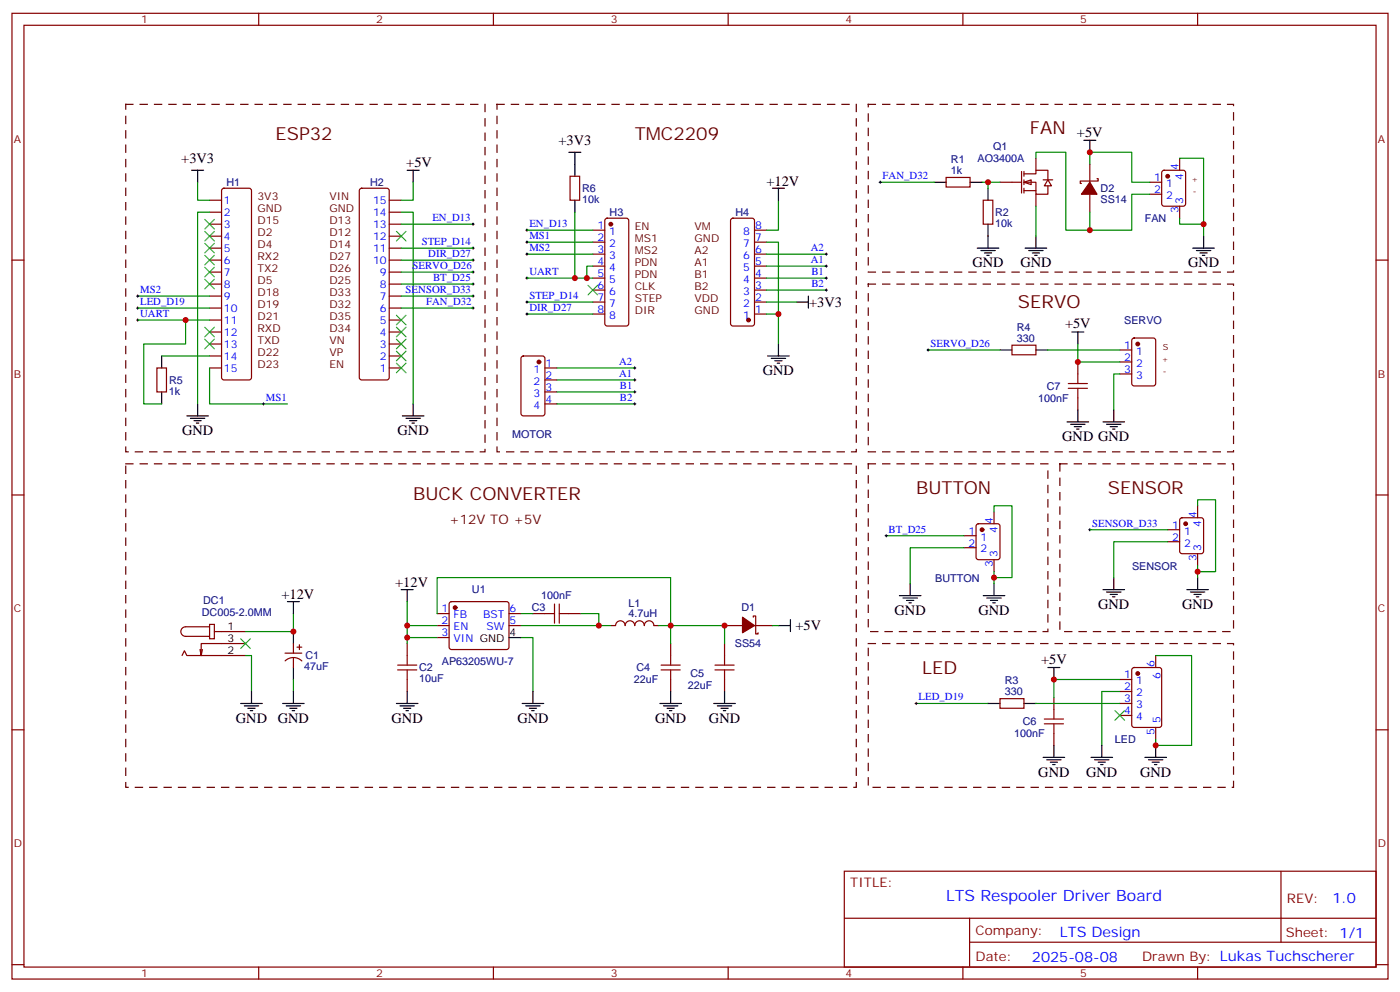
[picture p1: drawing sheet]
<svg xmlns="http://www.w3.org/2000/svg" width="412mm" height="292mm" viewBox="0 0 412 292" stroke-linecap="round" stroke-linejoin="round" font-family="sans-serif">
<g fill="none" stroke="#870000" stroke-width=".35">
<path d="M3.5 3.9h405.4v284.4h-405.4zM7.1 7.4h398.2v277.3h-398.2zM76.2 3.9v3.5M145.3 3.9v3.5M214.5 3.9v3.5M283.6 3.9v3.5M352.8 3.9v3.5M61.7 58.9h3.6M65.5 55.6l.5-.2h7.4l.5 .2 .2 .5v55.1l-.3 .5-.4 .2h-7.4l-.5-.3-.2-.4v-55.1zM106.1 55.6l.4-.2h7.4l.5 .2 .3 .5v55.1l-.3 .5-.5 .2h-7.4l-.5-.3-.2-.4v-55.1zM114.7 58.9h3.5M338.7 53.7h3.5"/>
<path d="M338.7 57.2h3.5M342.4 50.3l.5-.2h5.6l.7 .5v9.4l-.4 .7h-5.9l-.7-.4v-9.5zM347.5 46.6v3.5M3.5 76.6h3.6M61.7 76.6h3.6M61.7 73.1h3.6M61.7 69.5h3.6M61.7 66h3.6M61.7 62.5h3.6M114.7 76.6h3.5M114.7 73.1h3.5M114.7 69.5h3.5"/>
<path d="M114.7 66h3.5M114.7 62.5h3.5M174.6 67.8h3.6M174.6 71.3h3.6M174.6 74.8h3.6M174.6 78.4h3.6M178.4 64.4l.5-.2h5.6l.5 .2 .2 .5v30.4l-.2 .5-.5 .2h-5.6l-.5-.2-.2-.5v-30.4zM215.4 64.4l.5-.2h5.6l.5 .2 .2 .5v30.4l-.2 .5-.5 .2h-5.6l-.5-.2-.2-.5v-30.4zM222.2 67.8h3.6M222.2 71.3h3.6M222.2 74.8h3.6M222.2 78.4h3.6"/>
<path d="M347.5 60.7v3.5M405.3 76.6h3.6M61.7 97.8h3.6M61.7 94.2h3.6M61.7 90.7h3.6M61.7 87.2h3.6M61.7 83.6h3.6M61.7 80.1h3.6M114.7 97.8h3.5M114.7 94.2h3.5M114.7 90.7h3.5M114.7 87.2h3.5"/>
<path d="M114.7 83.6h3.5M114.7 80.1h3.5M174.6 81.9h3.6M174.6 85.4h3.6M174.6 88.9h3.6M174.6 92.5h3.6M222.2 81.9h3.6M222.2 85.4h3.6M222.2 88.9h3.6M222.2 92.5h3.6M333.6 99.7l.5-.2h5.6l.7 .4v13l-.4 .7h-5.9l-.7-.4v-13zM61.7 108.3h3.6"/>
<path d="M61.7 104.8h3.6M61.7 101.3h3.6M114.7 108.3h3.5M114.7 104.8h3.5M114.7 101.3h3.5M153.7 105l.5-.2h5.6l.7 .4v16.5l-.4 .7h-5.9l-.7-.4v-16.5zM160.5 108.3h3.5M160.5 111.9h3.5M160.5 115.4h3.5M160.5 118.9h3.5M329.8 103h3.6M329.8 106.6h3.6"/>
<path d="M329.8 110.1h3.6M3.5 145.7h3.6M284 157.7h3.5M287.7 154.4l.5-.2h5.7l.6 .4 .1 9.5-.5 .6-5.9 .1-.6-.5-.1-9.4zM292.8 150.7v3.5M344 156h3.5M344 159.5h3.5M347.7 152.6l.5-.2h5.6l.7 .5v9.4l-.4 .7h-5.9l-.7-.4v-9.5zM352.8 148.9v3.5M405.3 145.7h3.6M284 161.3h3.5M292.8 164.8v3.5"/>
<path d="M352.8 163v3.5M53.6 193l.7-1.4 .7 1.4h17.3M59.6 191.2l-.3 1.8M61.7 183.8h1.4v4.3h-1.4zM61.7 184.5h-7a1.41 1.41 0 0 0-1.4 1.4 1.41 1.41 0 0 0 1.4 1.5h7M63.1 185.9h9.2M72.3 189.5h-13v3.5l-.4-1.8M333.6 196.7l.5-.2h7.4l.6 .5 .1 16.5-.5 .6-7.6 .1-.7-.5v-16.5zM340.4 193v3.5M3.5 214.9h3.6M329.8 200.1h3.6M329.8 203.6h3.6"/>
<path d="M329.8 207.1h3.6M329.8 210.6h3.6M340.4 214.2v3.5M405.3 214.9h3.6M248.7 256.5h156.6v28.2h-156.6zM377.3 256.5v20.9M248.7 270.4h156.5M285.6 277.4h119.6M285.6 270.4v14.1M3.5 284h3.6M76.2 284.7v3.6M145.3 284.7v3.6"/>
<path d="M214.5 284.7v3.6M283.6 284.7v3.6M352.8 284.7v3.6M405.3 284h3.6"/>
</g>
<g fill="#870000" stroke="#870000" stroke-width=".35">
<circle cx="179.9" cy="66" r=".53"/>
<circle cx="220.5" cy="94.2" r=".53"/>
<circle cx="158.7" cy="106.6" r=".53"/>
<circle cx="335.1" cy="101.3" r=".53"/>
<circle cx="289.3" cy="156" r=".53"/>
<circle cx="349.2" cy="154.2" r=".53"/>
<circle cx="344" cy="51.9" r=".53"/>
<circle cx="335.1" cy="198.3" r=".53"/>
</g>
<g fill="#fff" stroke="#870000" stroke-width=".35">
<path d="M301.6 53.7l2.1-.7v1.4z"/>
<path d="M308.7 53l1 1.7h-2.1z"/>
</g>
<g fill="none" stroke="#870000" stroke-width=".35">
<path d="M167.9 51.9h2.8v7h-2.8zM278.7 52.2h7.1v2.9h-7.1zM289.6 58.9h2.9v7.1h-2.9zM294.6 53.7h6.3M300.9 50.5v6.3M301.6 51.2h3.6v-1.1h3.5v2.9M301.6 53.7h3.6v3.5h3.5v-2.5M301.6 56.1h3.6M301.6 50.5v1.4M301.6 53v1.4M301.6 55.4v1.4M305.2 46.6v3.5"/>
<path d="M305.2 57.2v3.5M307.3 53h2.8M321 48.4v5.3M321 57.2v5.3M323.1 52.6h.4v.7h-5.3v.7h.4M46.2 108.3h2.8v7.1h-2.8zM298.1 101.6h7.1v2.9h-7.1zM317.5 106.6v3.5M317.5 117.2v3.5M132.5 177.3l.5-.2h16.2l.5 .2 .2 .5v12.7l-.2 .5-.5 .2h-16.2l-.5-.2-.2-.5v-12.7zM84 192.3h4.9M84 194.6a3.5 3.5 0 0 1 4.9 0"/>
<path d="M86.4 189.5v2.8M86.4 193.7v2.8M87.5 190.5h1.4M88.2 189.8v1.4M119.9 189.5v3.5M128.8 184.2h3.5M128.8 180.7h3.5M128.8 187.7h3.5M149.9 184.2h3.6M149.9 180.7h3.6M157 180.7h3.5M167.6 180.7h3.5"/>
<path d="M179.9 184.2h1.4a1.41 1.41 0 0 1 1.4-1.4 1.41 1.41 0 0 1 1.4 1.4 1.41 1.41 0 0 1 1.5-1.4 1.41 1.41 0 0 1 1.4 1.4 1.41 1.41 0 0 1 1.4-1.4 1.41 1.41 0 0 1 1.4 1.4 1.41 1.41 0 0 1 1.4-1.4 1.41 1.41 0 0 1 1.4 1.4h1.4M197.6 189.5v3.5M213.4 184.2h5.3M213.4 189.5v3.5M221.9 181.7v-.3h.7v5.3h.7v-.4M222.2 184.2h5.3M119.9 200.1v3.5M197.6 200.1v3.5M213.4 200.1v3.5M294.6 205.7h7v2.8h-7zM310.4 205.4v3.5M310.4 215.9v3.6"/>
</g>
<g fill="#870000" stroke="#870000" stroke-width=".35">
<path d="M321 53.7l2.1 3.5h-4.5z"/>
<path d="M218.7 181.7l3.5 2.5-3.5 2.1z"/>
<circle cx="134.1" cy="178.9" r=".53"/>
</g>
<g fill="none" stroke="#a10000" stroke-width=".35">
<path d="M314.7 112.9h5.6M314.7 114.3h5.6M317.5 110.1v2.8M317.5 114.3v2.9M163.3 177.8v5.7M164.7 177.8v5.7M117.1 195.8h5.7M117.1 197.2h5.7M119.9 193v2.8M119.9 197.2v2.9M160.5 180.7h2.8M164.7 180.7h2.9"/>
<path d="M194.7 195.8h5.7M194.7 197.2h5.7M197.6 193v2.8M197.6 197.2v2.9M210.6 195.8h5.7M210.6 197.2h5.7M213.4 193v2.8M213.4 197.2v2.9M307.6 211.7h5.7M307.6 213.1h5.7M310.4 208.9v2.8M310.4 213.1v2.8"/>
</g>
<g fill="none" stroke="#000" stroke-width=".35">
<path d="M56.4 50.1h3.6M58.2 50.1v3.6M119.9 50.1h3.6M121.7 50.1v3.6M167.6 44.8h3.5M169.3 44.8v7.1M169.3 58.9v3.6M227.5 55.4h3.6M229.3 55.4v3.5M275.2 53.7h3.5M285.8 53.7h3.5M291 55.4v3.5"/>
<path d="M319.3 41.3h3.5M321 41.3v3.5M287.9 73.1h6.3M288.9 73.8h4.3M290 74.5h2.1M290.7 75.2h.7M291 66v7.1M302 73.1h6.3M303 73.8h4.3M304.1 74.5h2.1M304.8 75.2h.7M305.2 69.5v3.6"/>
<path d="M351.4 73.1h6.3M352.4 73.8h4.3M353.5 74.5h2.1M354.2 75.2h.7M354.5 69.5v3.6M234.6 88.9h3.5M238.1 87.2v3.5M315.7 97.8h3.6M317.5 97.8v3.5M47.6 104.8v3.5M47.6 115.4v3.5M58.2 118.9v3.5"/>
<path d="M121.7 118.9v3.5M226.1 104.8h6.4M227.2 105.5h4.2M228.2 106.2h2.2M229 106.9h.7M229.3 101.3v3.5M294.6 103h3.5M305.2 103h3.5M55 122.4h6.4M56.1 123.2h4.2M57.1 123.9h2.2M57.9 124.6h.7"/>
<path d="M118.5 122.4h6.4M119.6 123.2h4.2M120.6 123.9h2.2M121.4 124.6h.7M314.3 124.2h6.4M315.4 124.9h4.2M316.4 125.6h2.2M317.1 126.3h.8M317.5 120.7v3.5M324.9 124.2h6.4M326 124.9h4.2M327 125.6h2.1"/>
<path d="M327.7 126.3h.7M328.1 120.7v3.5M84.7 177.1h3.5M86.4 177.1v3.6M118.2 173.6h3.5M119.9 173.6v3.5M264.9 175.4h6.4M266 176.1h4.2M267.1 176.8h2.1M267.8 177.5h.7M268.1 171.8v3.6M289.6 175.4h6.4"/>
<path d="M290.7 176.1h4.2M291.7 176.8h2.2M292.5 177.5h.7M292.8 171.8v3.6M324.9 173.6h6.4M326 174.3h4.2M327 175h2.1M327.7 175.7h.7M328.1 170.1v3.5M349.6 173.6h6.4M350.7 174.3h4.2M351.7 175h2.1"/>
<path d="M352.4 175.7h.7M352.8 170.1v3.5M86.4 185.9v3.6M86.4 196.5v3.6M149.9 187.7h3.6M229.3 184.2h3.5M232.8 182.4v3.5M308.7 196.5h3.5M310.4 196.5v3.6M70.9 207.1h6.4M72 207.8h4.2M73 208.5h2.1"/>
<path d="M73.7 209.2h.7M74.1 203.6v3.5M83.3 207.1h6.3M84.3 207.8h4.2M85.4 208.5h2.1M86.1 209.2h.7M86.4 203.6v3.5M116.8 207.1h6.3M117.8 207.8h4.3M118.9 208.5h2.1M119.6 209.2h.7M119.9 203.6v3.5"/>
<path d="M153.8 207.1h6.4M154.9 207.8h4.2M155.9 208.5h2.1M156.6 209.2h.7M157 203.6v3.5M194.4 207.1h6.3M195.4 207.8h4.3M196.5 208.5h2.1M197.2 209.2h.7M197.6 203.6v3.5M210.3 207.1h6.3M211.3 207.8h4.2"/>
<path d="M212.4 208.5h2.1M213.1 209.2h.7M213.4 203.6v3.5M291 207.1h3.6M301.6 207.1h3.6M310.4 219.5v3.5M324.6 219.5v3.5M340.4 219.5v3.5M307.3 223h6.3M308.3 223.7h4.3M309.4 224.4h2.1M310.1 225.1h.7"/>
<path d="M321.4 223h6.3M322.4 223.7h4.3M323.5 224.4h2.1M324.2 225.1h.7M337.3 223h6.3M338.3 223.7h4.2M339.4 224.4h2.1M340.1 225.1h.7"/>
</g>
<g fill="none" stroke="#008700" stroke-width=".35">
<path d="M58.2 53.7v5.2h3.5M121.7 53.7v5.2h-3.5M229.3 58.9v8.9h-3.5M259.3 53.7h15.9M289.3 53.7h1.7M294.6 53.7h-3.6v1.7M305.2 46.6v-1.8h8.8v23h7M321 48.4v-3.6h12.4v8.9h5.3M338.7 57.2h-5.3v10.6h-12.4v-5.3M347.5 46.6h7v22.9M61.7 62.5h-3.5v56.4M118.2 62.5h3.5v56.4"/>
<path d="M118.2 66h21.1M118.2 73.1h21.1M118.2 76.6h21.1M155.2 74.8h19.4M155.2 67.8h19.4M155.2 71.3h19.4M169.3 62.5v19.4M174.6 78.4h-1.7v3.5M225.8 71.3h3.5v30M225.8 74.8h17.6M225.8 78.4h17.6M305.2 60.7v8.8"/>
<path d="M347.5 64.2v1.8h7M40.6 94.2h21.1M40.6 90.7h21.1M40.6 87.2h21.1M54.7 94.2v7.1h-12.4v17.6h5.3M118.2 90.7h21.1M118.2 83.6h21.1M118.2 87.2h21.1M118.2 80.1h21.1M155.2 92.5h19.4M155.2 88.9h19.4M155.2 81.9h19.4"/>
<path d="M225.8 92.5h3.5M225.8 88.9h8.8M225.8 81.9h17.6M225.8 85.4h17.6M47.6 104.8h14.1M61.7 108.3v10.6h23M164 108.3h23M164 111.9h23M164 115.4h23M164 118.9h23M273.4 103h21.2M308.7 103h21.1"/>
<path d="M317.5 101.3v5.3h12.3M329.8 110.1h-1.7v10.6M261.1 157.7h22.9M292.8 150.7v-1.8h5.3v21.2h-5.3M321 156h23M344 159.5h-15.9v10.6M352.8 148.9v-1.8h5.3v21.2h-5.3M119.9 177.1v7.1M284 161.3h-15.9v10.5M292.8 168.3v3.5M352.8 166.5v3.6M72.3 193h1.8v10.6"/>
<path d="M86.4 180.7v5.2h-14.1M128.8 187.7h-8.9v1.8M128.8 184.2h-8.9v3.5M128.8 180.7v-10.6h68.8v14.1h-3.6M153.5 187.7h3.5v15.9M153.5 180.7h3.5M171.1 180.7h5.3v3.5h-22.9M176.4 184.2h3.5M197.6 189.5v-5.3h15.8v5.3M227.5 184.2h1.8M340.4 193h10.6v26.5h-10.6v-1.8M86.4 200.1v3.5"/>
<path d="M269.9 207.1h21.1M305.2 207.1h24.6M329.8 200.1h-19.4v5.3M329.8 203.6h-5.2v15.9"/>
</g>
<g fill="none" stroke="#3c3" stroke-width=".35">
<path d="M60.3 64.6l2.8 2.8M60.3 68.1l2.8 2.8M60.3 71.6l2.8 2.9M60.3 75.2l2.8 2.8M60.3 78.7l2.8 2.8M63.1 64.6l-2.8 2.8M63.1 68.1l-2.8 2.8M63.1 71.6l-2.8 2.9M63.1 75.2l-2.8 2.8M63.1 78.7l-2.8 2.8M116.8 68.1l2.8 2.8M119.6 68.1l-2.8 2.8"/>
<path d="M60.3 82.2l2.8 2.9M60.3 96.3l2.8 2.9M60.3 99.9l2.8 2.8M63.1 82.2l-2.8 2.9M63.1 96.3l-2.8 2.9M63.1 99.9l-2.8 2.8M116.8 99.9l2.8 2.8M116.8 96.3l2.8 2.9M116.8 92.8l2.8 2.8M119.6 99.9l-2.8 2.8M119.6 96.3l-2.8 2.9M119.6 92.8l-2.8 2.8"/>
<path d="M173.2 84l2.8 2.8M176 84l-2.8 2.8M116.8 106.9l2.8 2.8M116.8 103.4l2.8 2.8M119.6 106.9l-2.8 2.8M119.6 103.4l-2.8 2.8M70.9 188.1l2.8 2.8M73.7 188.1l-2.8 2.8M328.4 209.2l2.9 2.9M331.3 209.2l-2.9 2.9"/>
</g>
<path d="M37 30.7h105.9v102.3h-105.9zM146.4 30.7h105.8v102.3h-105.8zM255.8 30.7h107.6v49.4h-107.6zM255.8 83.6h107.6v49.4h-107.6zM37 136.6h215.2v95.2h-215.2zM255.8 136.6h52.9v49.3h-52.9zM312.2 136.6h51.2v49.3h-51.2zM255.8 189.5h107.6v42.3h-107.6z" fill="none" stroke="#600" stroke-width=".35" stroke-dasharray="2.1 2.1"/>
<g fill="none" stroke="#000" stroke-width=".29">
<path d="M258.9 53.7h.7M259.3 53.3v.7M139 66h.7M139 73.1h.7M139 76.6h.7M139.3 65.7v.7M139.3 72.7v.7M139.3 76.2v.7M139.3 79.8v.7M154.9 74.8h.7M154.9 67.8h.7M154.9 71.3h.7"/>
<path d="M155.2 67.4v.7M155.2 70.9v.7M155.2 74.5v.7M243.1 74.8h.7M243.1 78.4h.7M243.4 74.5v.7M243.4 78v.7M40.2 94.2h.7M40.2 90.7h.7M40.2 87.2h.7M40.6 86.8v.7M40.6 90.3v.8"/>
<path d="M40.6 93.9v.7M139 90.7h.7M139 83.6h.7M139 87.2h.7M139 80.1h.7M139.3 83.3v.7M139.3 86.8v.7M139.3 90.3v.8M154.9 81.9h.7M154.9 88.9h.7M154.9 92.5h.7M155.2 81.5v.7"/>
<path d="M155.2 88.6v.7M155.2 92.1v.7M243.1 81.9h.7M243.1 85.4h.7M243.4 81.5v.7M243.4 85.1v.7M77.3 118.9h.7M77.6 118.6v.7M186.6 108.3h.7M186.6 111.9h.7M186.6 115.4h.7M186.6 118.9h.7"/>
<path d="M187 108v.7M187 111.5v.7M187 115v.7M187 118.6v.7M273 103h.8M273.4 102.7v.7M260.7 157.7h.7M261.1 157.4v.7M320.7 156h.7M321 155.6v.7M269.5 207.1h.7M269.9 206.8v.7"/>
</g>
<g fill="#c00">
<circle cx="86.4" cy="185.9" r=".88"/>
<circle cx="119.9" cy="184.2" r=".88"/>
<circle cx="119.9" cy="187.7" r=".88"/>
<circle cx="176.4" cy="184.2" r=".88"/>
<circle cx="197.6" cy="184.2" r=".88"/>
<circle cx="229.3" cy="92.5" r=".88"/>
<circle cx="354.5" cy="66" r=".88"/>
<circle cx="321" cy="44.8" r=".88"/>
<circle cx="321" cy="67.8" r=".88"/>
<circle cx="291" cy="53.7" r=".88"/>
<circle cx="317.5" cy="106.6" r=".88"/>
<circle cx="292.8" cy="170.1" r=".88"/>
<circle cx="352.8" cy="168.3" r=".88"/>
<circle cx="340.4" cy="219.5" r=".88"/>
<circle cx="310.4" cy="200.1" r=".88"/>
<circle cx="172.9" cy="81.9" r=".88"/>
<circle cx="54.7" cy="94.2" r=".88"/>
<circle cx="169.3" cy="81.9" r=".88"/>
<circle cx="213.4" cy="184.2" r=".88"/>
</g>
<g font-size="5.3" fill="#600">
<text x="81.1" y="41.3">ESP32</text>
<text x="187" y="41.3">TMC2209</text>
<text x="303.4" y="39.5">FAN</text>
<text x="299.9" y="90.7">SERVO</text>
<text x="121.7" y="147.1">BUCK CONVERTER</text>
<text x="269.9" y="145.4">BUTTON</text>
<text x="326.3" y="145.4">SENSOR</text>
<text x="271.6" y="198.3">LED</text>
</g>
<text font-size="4.6" fill="#00f" x="278.7" y="265.3">LTS Respooler Driver Board</text>
<g font-size="4.2">
<text x="317.2" y="40.2">+5V</text>
<text x="164.5" y="42.7">+3V3</text>
<text x="53.4" y="48">+3V3</text>
<text x="119.7" y="49.1">+5V</text>
<text x="225.8" y="54.7">+12V</text>
<text x="286.5" y="78.7">GND</text>
<text x="300.6" y="78.7">GND</text>
<text x="350" y="78.7">GND</text>
<text x="238.3" y="90.4">+3V3</text>
<text x="313.7" y="96.7">+5V</text>
<text x="224.7" y="110.5">GND</text>
<text x="53.6" y="128.1">GND</text>
<text x="117.1" y="128.1">GND</text>
<text x="312.9" y="129.9">GND GND</text>
<text x="116.4" y="172.9">+12V</text>
<text x="82.9" y="176.4">+12V</text>
<text x="323.5" y="179.2">GND</text>
<text x="348.2" y="179.2">GND</text>
<text x="234.3" y="185.6">+5V</text>
<text x="263.5" y="181">GND</text>
<text x="288.2" y="181">GND</text>
<text x="306.7" y="195.5">+5V</text>
<text x="69.5" y="212.8">GND</text>
<text x="81.8" y="212.8">GND</text>
<text x="115.4" y="212.8">GND</text>
<text x="152.4" y="212.8">GND</text>
<text x="193" y="212.8">GND</text>
<text x="208.8" y="212.8">GND</text>
<text x="305.9" y="228.6">GND</text>
<text x="320" y="228.6">GND</text>
<text x="335.8" y="228.6">GND</text>
</g>
<g font-size="4.2" fill="#00f">
<text x="392.5" y="265.8">1.0</text>
<text x="312.2" y="275.9">LTS Design</text>
<text x="304" y="283.1">2025-08-08</text>
</g>
<text font-size="3.9" fill="#600" x="132.3" y="154.2">+12V TO +5V</text>
<g font-size="3.9" fill="#800">
<text x="250.5" y="261.1">TITLE:</text>
<text x="379.1" y="265.8">REV:</text>
<text x="287.4" y="275.3">Company:</text>
<text x="378.7" y="275.9">Sheet: 1/1</text>
<text x="287.4" y="283">Date:</text>
<text x="336.4" y="283.1">Drawn By: Lukas Tuchscherer</text>
</g>
<g font-size="3.2" fill="#800">
<text x="41.6" y="6.9">1</text>
<text x="110.8" y="6.9">2</text>
<text x="179.9" y="6.9">3</text>
<text x="249.1" y="6.9">4</text>
<text x="318.2" y="6.9">5</text>
<text x="4.1" y="42">A</text>
<text x="405.9" y="42">A</text>
<text x="4.1" y="111.2">B</text>
<text x="405.9" y="111.2">B</text>
<text x="4.1" y="180.3">C</text>
<text x="405.9" y="180.3">C</text>
<text x="4.1" y="249.4">D</text>
<text x="405.9" y="249.4">D</text>
<text x="41.6" y="287.7">1</text>
<text x="110.8" y="287.7">2</text>
<text x="179.9" y="287.7">3</text>
<text x="249.1" y="287.7">4</text>
<text x="318.2" y="287.7">5</text>
</g>
<g font-size="3.2" fill="#000080">
<text x="280.1" y="48">R1</text>
<text x="288" y="47.7">AO3400A</text>
<text x="292.5" y="44.2">Q1</text>
<text x="280.1" y="51.2">1k</text>
<text x="66.7" y="54.8">H1</text>
<text x="109" y="54.8">H2</text>
<text x="171.4" y="59.8">10k</text>
<text x="171.4" y="56.6">R6</text>
<text x="324.2" y="59.8">SS14</text>
<text x="324.2" y="56.6">D2</text>
<text x="179.6" y="63.6">H3</text>
<text x="216.6" y="63.6">H4</text>
<text x="293.2" y="63.6">R2</text>
<text x="337.2" y="65.4">FAN</text>
<text x="293.2" y="66.8">10k</text>
<text x="331.2" y="95.3">SERVO</text>
<text x="299.5" y="100.6">330</text>
<text x="299.5" y="97.4">R4</text>
<text x="49.8" y="113">R5</text>
<text x="49.7" y="116.2">1k</text>
<text x="305.8" y="118.3">100nF</text>
<text x="308.3" y="114.8">C7</text>
<text x="150.9" y="128.9">MOTOR</text>
<text x="333.5" y="167.7">SENSOR</text>
<text x="275.5" y="171.2">BUTTON</text>
<text x="59.9" y="177.9">DC1</text>
<text x="139" y="174.7">U1</text>
<text x="159.4" y="176.5">100nF</text>
<text x="185.1" y="178.6">L1</text>
<text x="59.4" y="181.2">DC005-2.0MM</text>
<text x="156.6" y="180">C3</text>
<text x="185.1" y="181.7">4.7uH</text>
<text x="218.4" y="180">D1</text>
<text x="216.5" y="190.6">SS54</text>
<text x="89.6" y="197.3">47uF</text>
<text x="90" y="194.2">C1</text>
<text x="123.5" y="197.7">C2</text>
<text x="130.2" y="195.9">AP63205WU-7</text>
<text x="187.5" y="197.7">C4</text>
<text x="123.5" y="200.8">10uF</text>
<text x="186.7" y="201.2">22uF</text>
<text x="202.6" y="203">22uF</text>
<text x="203.4" y="199.4">C5</text>
<text x="296" y="201.5">R3</text>
<text x="296" y="204.6">330</text>
<text x="301.3" y="213.5">C6</text>
<text x="298.7" y="217.1">100nF</text>
<text x="328.4" y="218.8">LED</text>
</g>
<g font-size="3.2" fill="#00f">
<text x="260" y="52.8">FAN_D32</text>
<text x="340" y="53.3">1</text>
<text x="347.1" y="50.1" transform="rotate(-90 347.1 50.1)">4</text>
<text x="348.5" y="52.9" transform="rotate(-90 348.5 52.9)">4</text>
<text x="340" y="56.8">2</text>
<text x="343.5" y="55.1">1</text>
<text x="343.5" y="58.6">2</text>
<text x="66" y="60">1</text>
<text x="66" y="63.5">2</text>
<text x="109.9" y="63.5">14</text>
<text x="109.9" y="60">15</text>
<text x="127.4" y="65.1">EN_D13</text>
<text x="347.1" y="62.7" transform="rotate(-90 347.1 62.7)">3</text>
<text x="348.5" y="60" transform="rotate(-90 348.5 60)">3</text>
<text x="66" y="67.1">3</text>
<text x="66" y="70.6">4</text>
<text x="109.9" y="70.6">12</text>
<text x="109.9" y="67.1">13</text>
<text x="155.9" y="66.9">EN_D13</text>
<text x="155.9" y="70.4">MS1</text>
<text x="176" y="67.4">1</text>
<text x="176" y="70.9">2</text>
<text x="179.5" y="69.2">1</text>
<text x="218.9" y="69.2">8</text>
<text x="222.4" y="70.9">7</text>
<text x="222.4" y="67.4">8</text>
<text x="66" y="74.1">5</text>
<text x="66" y="77.6">6</text>
<text x="109.9" y="77.6">10</text>
<text x="109.9" y="74.1">11</text>
<text x="124.2" y="72.2">STEP_D14</text>
<text x="126.2" y="75.7">DIR_D27</text>
<text x="155.9" y="73.9">MS2</text>
<text x="176" y="74.5">3</text>
<text x="176" y="78">4</text>
<text x="179.5" y="72.7">2</text>
<text x="179.5" y="76.2">3</text>
<text x="218.9" y="76.2">6</text>
<text x="218.9" y="72.7">7</text>
<text x="222.4" y="78">5</text>
<text x="222.4" y="74.5">6</text>
<text x="238.8" y="73.9">A2</text>
<text x="238.8" y="77.5">A1</text>
<text x="66" y="81.2">7</text>
<text x="111.9" y="81.2">9</text>
<text x="121.5" y="79.2">SERVO_D26</text>
<text x="127.6" y="82.8">BT_D25</text>
<text x="155.9" y="81">UART</text>
<text x="176" y="81.5">5</text>
<text x="179.5" y="79.8">4</text>
<text x="179.5" y="83.3">5</text>
<text x="218.9" y="83.3">4</text>
<text x="218.9" y="79.8">5</text>
<text x="222.4" y="81.5">4</text>
<text x="239" y="81">B1</text>
<text x="41.3" y="89.8">LED_D19</text>
<text x="41.3" y="86.3">MS2</text>
<text x="66" y="84.7">8</text>
<text x="66" y="88.2">9</text>
<text x="111.9" y="88.2">7</text>
<text x="111.9" y="84.7">8</text>
<text x="119.5" y="86.3">SENSOR_D33</text>
<text x="125.5" y="89.8">FAN_D32</text>
<text x="155.9" y="88.1">STEP_D14</text>
<text x="176" y="85.1">6</text>
<text x="176" y="88.6">7</text>
<text x="179.5" y="86.8">6</text>
<text x="218.9" y="86.8">3</text>
<text x="222.4" y="88.6">2</text>
<text x="222.4" y="85.1">3</text>
<text x="239" y="84.5">B2</text>
<text x="41.3" y="93.3">UART</text>
<text x="66" y="91.8">10</text>
<text x="66" y="95.3">11</text>
<text x="111.9" y="95.3">5</text>
<text x="111.9" y="91.8">6</text>
<text x="155.9" y="91.6">DIR_D27</text>
<text x="176" y="92.1">8</text>
<text x="179.5" y="90.3">7</text>
<text x="179.5" y="93.9">8</text>
<text x="218.9" y="93.9">1</text>
<text x="218.9" y="90.3">2</text>
<text x="222.4" y="92.1">1</text>
<text x="66" y="98.8">12</text>
<text x="111.9" y="98.8">4</text>
<text x="66" y="102.3">13</text>
<text x="66" y="105.9">14</text>
<text x="111.9" y="105.9">2</text>
<text x="111.9" y="102.3">3</text>
<text x="160.7" y="108">1</text>
<text x="182.4" y="107.5">A2</text>
<text x="274.1" y="102.2">SERVO_D26</text>
<text x="331.2" y="102.7">1</text>
<text x="331.2" y="106.2">2</text>
<text x="334.7" y="104.5">1</text>
<text x="334.7" y="108">2</text>
<text x="66" y="109.4">15</text>
<text x="111.9" y="109.4">1</text>
<text x="157.2" y="109.7">1</text>
<text x="157.2" y="113.3">2</text>
<text x="160.7" y="111.5">2</text>
<text x="182.4" y="111">A1</text>
<text x="331.2" y="109.7">3</text>
<text x="334.7" y="111.5">3</text>
<text x="78.3" y="118">MS1</text>
<text x="157.2" y="116.8">3</text>
<text x="160.7" y="115">3</text>
<text x="160.7" y="118.6">4</text>
<text x="182.6" y="114.5">B1</text>
<text x="182.6" y="118">B2</text>
<text x="157.2" y="120.3">4</text>
<text x="292.5" y="154.2" transform="rotate(-90 292.5 154.2)">4</text>
<text x="321.7" y="155.1">SENSOR_D33</text>
<text x="345.3" y="155.6">1</text>
<text x="352.4" y="152.4" transform="rotate(-90 352.4 152.4)">4</text>
<text x="353.8" y="155.2" transform="rotate(-90 353.8 155.2)">4</text>
<text x="261.8" y="156.8">BT_D25</text>
<text x="285.3" y="157.4">1</text>
<text x="285.3" y="160.9">2</text>
<text x="288.8" y="159.1">1</text>
<text x="293.9" y="156.9" transform="rotate(-90 293.9 156.9)">4</text>
<text x="345.3" y="159.1">2</text>
<text x="348.8" y="157.4">1</text>
<text x="348.8" y="160.9">2</text>
<text x="288.8" y="162.7">2</text>
<text x="292.5" y="166.8" transform="rotate(-90 292.5 166.8)">3</text>
<text x="293.9" y="164.1" transform="rotate(-90 293.9 164.1)">3</text>
<text x="352.4" y="165" transform="rotate(-90 352.4 165)">3</text>
<text x="353.8" y="162.3" transform="rotate(-90 353.8 162.3)">3</text>
<text x="130.1" y="180.3">1</text>
<text x="130.1" y="183.8">2</text>
<text x="133.6" y="182.1">FB</text>
<text x="133.6" y="185.6">EN</text>
<text x="142.3" y="182.1">BST</text>
<text x="143.3" y="185.6">SW</text>
<text x="150.1" y="183.8">5</text>
<text x="150.1" y="180.3">6</text>
<text x="130.1" y="187.4">3</text>
<text x="133.6" y="189.1">VIN GND</text>
<text x="340.1" y="196.4" transform="rotate(-90 340.1 196.4)">6</text>
<text x="331.2" y="199.7">1</text>
<text x="331.2" y="203.2">2</text>
<text x="334.7" y="201.5">1</text>
<text x="341.8" y="199.9" transform="rotate(-90 341.8 199.9)">6</text>
<text x="270.6" y="206.2">LED_D19</text>
<text x="331.2" y="206.8">3</text>
<text x="334.7" y="205">2</text>
<text x="334.7" y="208.5">3</text>
<text x="331.2" y="210.3">4</text>
<text x="334.7" y="212.1">4</text>
<text x="341.8" y="212.9" transform="rotate(-90 341.8 212.9)">5</text>
<text x="340.1" y="216.4" transform="rotate(-90 340.1 216.4)">5</text>
</g>
<g font-size="3.2" fill="#600">
<text x="75.8" y="58.9">3V3</text>
<text x="97" y="58.9">VIN</text>
<text x="75.8" y="62.5">GND</text>
<text x="97" y="62.5">GND</text>
<text x="75.8" y="69.5">D2</text>
<text x="75.8" y="66">D15</text>
<text x="97" y="69.5">D12</text>
<text x="97" y="66">D13</text>
<text x="187" y="67.8">EN</text>
<text x="187" y="71.3">MS1</text>
<text x="204.6" y="67.8">VM</text>
<text x="204.6" y="71.3">GND</text>
<text x="75.8" y="76.6">RX2</text>
<text x="75.8" y="73.1">D4</text>
<text x="97" y="76.6">D27</text>
<text x="97" y="73.1">D14</text>
<text x="187" y="74.8">MS2</text>
<text x="204.6" y="74.8">A2</text>
<text x="75.8" y="83.6">D5</text>
<text x="75.8" y="80.1">TX2</text>
<text x="97" y="83.6">D25</text>
<text x="97" y="80.1">D26</text>
<text x="187" y="78.4">PDN</text>
<text x="187" y="81.9">PDN</text>
<text x="204.6" y="78.4">A1</text>
<text x="204.6" y="81.9">B1</text>
<text x="75.8" y="87.2">D18</text>
<text x="97" y="87.2">D33</text>
<text x="187" y="85.4">CLK</text>
<text x="187" y="88.9">STEP</text>
<text x="204.6" y="85.4">B2</text>
<text x="204.6" y="88.9">VDD</text>
<text x="75.8" y="94.2">D21</text>
<text x="75.8" y="90.7">D19</text>
<text x="97" y="94.2">D35</text>
<text x="97" y="90.7">D32</text>
<text x="187" y="92.5">DIR</text>
<text x="204.6" y="92.5">GND</text>
<text x="75.8" y="101.3">TXD</text>
<text x="75.8" y="97.8">RXD</text>
<text x="97" y="101.3">VN</text>
<text x="97" y="97.8">D34</text>
<text x="75.8" y="104.8">D22</text>
<text x="97" y="104.8">VP</text>
<text x="75.8" y="108.3">D23</text>
<text x="97" y="108.3">EN</text>
</g>
<g font-size="3.2">
<text x="67" y="185.6">1</text>
<text x="67" y="189.1">3</text>
<text x="150.1" y="187.4">4</text>
<text x="67" y="192.7">2</text>
</g>
<g font-size="2.5" fill="#600">
<text x="351" y="53.7">+</text>
<text x="351.4" y="57.2">-</text>
<text x="342.2" y="106.6">+</text>
<text x="342.5" y="103">S</text>
<text x="342.5" y="110.1">-</text>
</g>
</svg>
